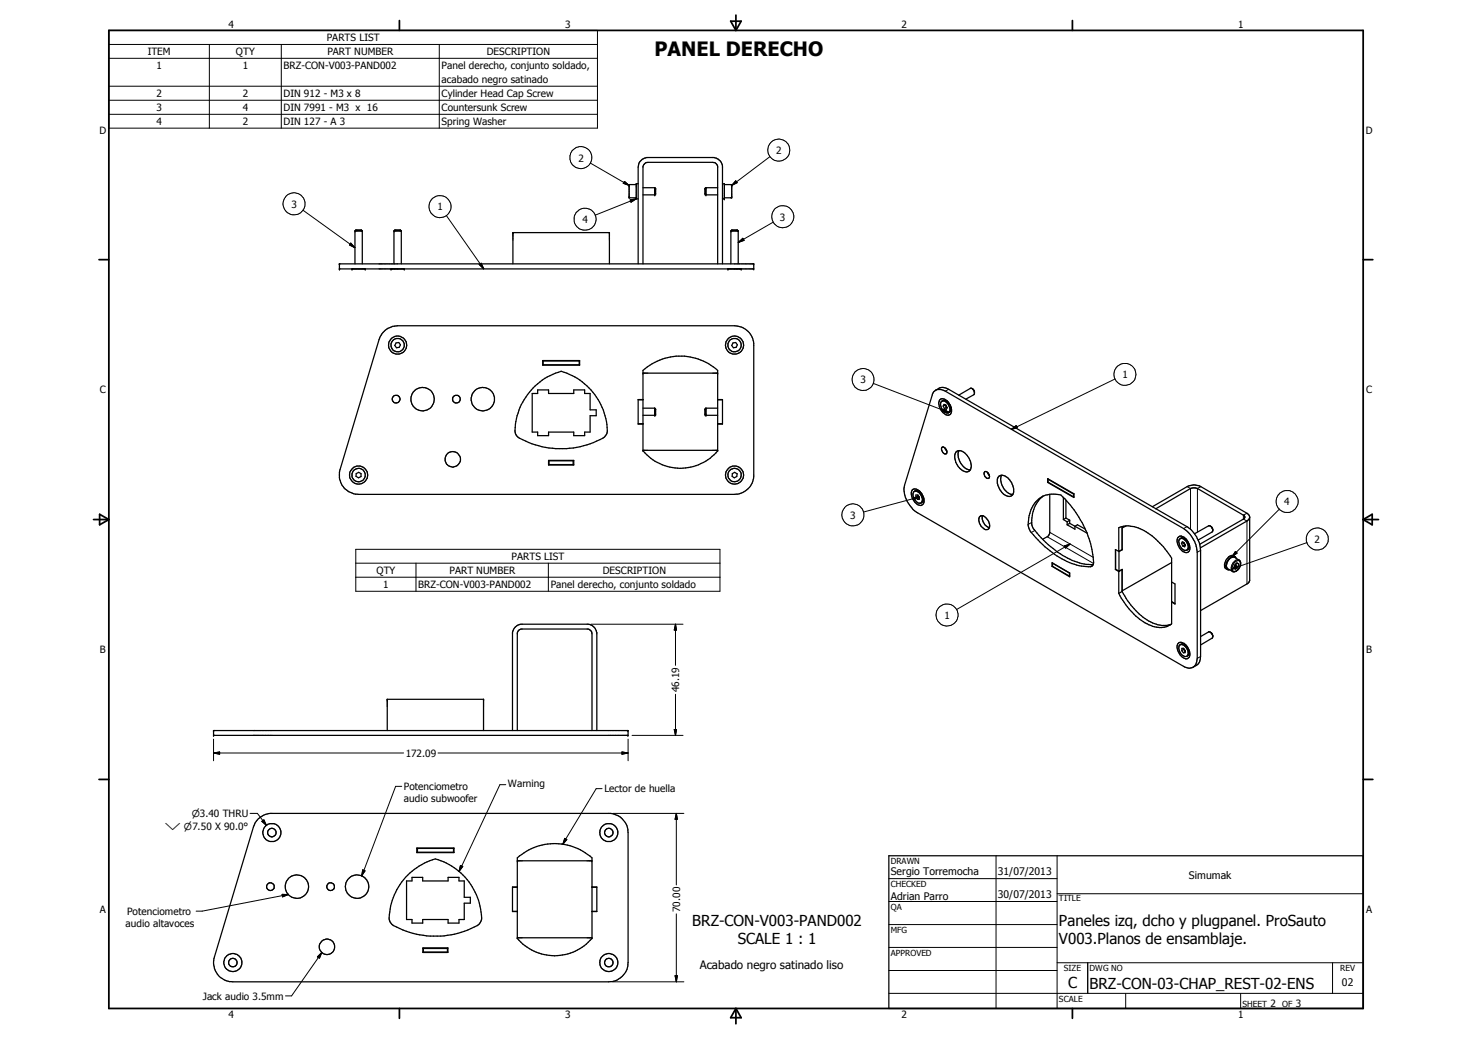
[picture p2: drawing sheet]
<svg xmlns="http://www.w3.org/2000/svg" width="297mm" height="210mm" viewBox="0 0 297 210" stroke-linecap="round" stroke-linejoin="round" font-family="sans-serif">
<g fill="none" stroke="#000" stroke-width=".25">
<path d="M127 37.4h.1M127 39.8h.1M128.4 37.3h-1.4v2.6h1.4M128.8 37.1h-.4v3h.4M129.7 37.9h2.4M129.7 39.3h2.4M132.1 37.9h.1M132.1 39.3h.1M132.1 37.9v1.4M132.1 37.9l.2 .1M132.3 39.2h.1M132.3 38h.1"/>
<path d="M132.3 38v1.2M132.3 39.2l-.2 .1M142.3 38h.1M142.3 39.2h.1M142.3 38v1.2M142.3 39.2l.1 .1M142.4 39.3h.1M142.4 37.9h.1M142.4 37.9v1.4M142.4 37.9h2.4M142.4 39.3h2.4M142.4 37.9l-.1 .1"/>
<path d="M145.8 37.1h.4v3M146.2 37.3h1.3l.2 .1M147.7 39.8h.1M147.7 37.4h.1M147.7 39.8l-.1 .1h-1.4M147.7 37.4v2.4M68.5 54.3h.1M68.5 53.3h.1M68.5 53.3v1M68.5 54.3h83.6M68.5 53.3h83.6M71 54.3h.1"/>
<path d="M71.6 46.6h1.5M71.6 46.6v6.7M71.7 46.6h.1M71.8 46.4h.1M71.8 46.4h1.1M71.8 46.4l-.2 .2M72.9 46.4h.1M72.9 46.4l.2 .2M73.1 46.6v6.7M73.7 54.3h.1M78.9 54.3h.1M79.5 46.6h1.5"/>
<path d="M79.5 46.6v6.7M79.5 46.6h.1M79.7 46.4h.1M79.7 46.4h1.1M79.7 46.4l-.2 .2M80.8 46.4h.1M80.8 46.4l.2 .2M81 46.6v6.7M81.6 54.3h.1M103.5 46.9h.1M103.5 46.9h19.5M103.5 46.9v6.4"/>
<path d="M123 46.9h.1M123 46.9v6.4M128.8 53.3v-19.6a1.92 1.92 0 0 1 1.2-1.8l.5-.1h13.6a2.14 2.14 0 0 1 1.7 1.7v19.8M129.7 53.3v-19.7a1.06 1.06 0 0 1 1-.8h13.3a.84 .84 0 0 1 .8 .8v19.7M145.8 40.1h.4M146.2 40.1h.1M146.9 54.3h.1M147.5 46.6h1.5M147.5 46.6v6.7M147.5 46.6h.1M147.7 46.4h.1M147.7 46.4h1.1"/>
<path d="M147.7 46.4l-.2 .2M148.8 46.4h.1M148.8 46.4l.2 .2M149 46.6v6.7M149.6 54.3h.1M152.1 54.3h.1M152.1 53.3h.1M152.1 53.3v1M77.3 67.1l1-.8 .9-.4 1-.2h68a3.9 3.9 0 0 1 3.9 3.6v26.9a3.9 3.9 0 0 1-3.9 3.6h-75.9a3.9 3.9 0 0 1-3.8-3.4l.1-1.6 7.9-26.3zM79.9 69.2l.6-.1 .3 .5-.2 .5-.6 .1-.3-.5zM107.4 79.4h1.1v-.7h2.2v.7h5.1v-.7h2.2v.7h1.1v3.3h1.2v1.2h-1.2v3.3h-1.1v.7h-2.2v-.7h-5.1v.7h-2.2v-.7h-1.1zM107.6 78.3l.4-.4a12.2 12.2 0 0 1 5.2-3 12.7 12.7 0 0 1 9.3 12.6 2.77 2.77 0 0 1-2.1 1.5 17.5 17.5 0 0 1-11.7 1 14 14 0 0 1-4.1-1.7l-.6-.8a12.5 12.5 0 0 1 3.6-9.2z"/>
<path d="M109.5 72.8h7.5v.9h-7.5zM109.5 73.6h7.5M109.5 72.9h7.5M109.6 72.9v.7M116.9 72.9v.7M129.7 75.3h.1M129.7 74.8a11.2 11.2 0 0 1 15.1 0v16.2a9.8 9.8 0 0 1-15.1 0zM129.7 75.3h15.1M144.8 75.3h.1M147.9 69.2l.6-.1 .3 .5-.3 .5-.5 .1-.3-.5zM188.4 79.1a1.7 1.7 0 0 1 2.4-.1l48 27.7a6.4 6.4 0 0 1 2.5 3.3l.3 1.5v21.4a1.7 1.7 0 0 1-.8 1.7 1.7 1.7 0 0 1-2-.1l-53.6-31a5.8 5.8 0 0 1-2.7-5.6zM188.8 78.8a2.04 2.04 0 0 1 2.6-.2l48.1 27.7a6.3 6.3 0 0 1 2.6 3.6"/>
<path d="M196.3 78.5l-.4-.1-2.4 1.4M196.3 78.5l.1 .2M196.3 78.5l.2 .3M196.5 78.7l.1 .4M196.5 78.9l.1 .6-.1 .2-1.6 .9M71.9 95.6l.5-.3 .5 .3v.6l-.6 .2-.5-.3zM110.7 92.9h5.1v1h-5.1zM110.7 93.8h5.1M110.7 93h5.1M110.8 93v.8M115.7 93v.8M128.8 85.5h.9"/>
<path d="M129.7 90.9h.1M129.7 82.4h2.4M129.7 83.8h2.4M129.7 80.6h-.9v5h.9M129.7 90.9h15.1M132.1 82.4h.1M132.1 83.8h.1M132.1 82.4v1.4M132.1 82.4l.2 .1M132.3 83.7h.1M132.3 82.5h.1M132.3 82.5v1.2"/>
<path d="M132.3 83.7l-.2 .1M142.3 82.5h.1M142.3 83.7h.1M142.3 82.5v1.2M142.3 83.7l.1 .1M142.4 83.8h.1M142.4 82.4h.1M142.4 82.4h2.4M142.4 83.8h2.4M142.4 82.4v1.4M142.4 82.4l-.1 .1M144.8 90.9h.1"/>
<path d="M144.8 80.6h1v5h-1M144.8 85.5h1M147.8 95.6l.4-.3 .6 .3-.1 .6-.5 .2-.5-.3zM184.4 99.3a.92 .92 0 0 1 1.4 .6 1.14 1.14 0 0 1 0 1.7l-.6-.1-.6-.6a1.6 1.6 0 0 1-.2-1.6zM184.5 99.2l.4-.2 .6 .1 .5 .6 .4 .9M185.2 99.9v.2M185.4 99.1l.4 .3M185.6 99.1l-.1 .1M185.6 99.1a.9 .9 0 0 0-.9-.4 .9 .9 0 0 0-.8 .6 2.49 2.49 0 0 0 2 2.7 1.09 1.09 0 0 0 .5-1.5M185.6 99.1l.4 .6 .4 .8M185.6 99.2v.1M189.7 80.6a1.35 1.35 0 0 1 1.9 .8 1.78 1.78 0 0 1 .1 2.3 1.44 1.44 0 0 1-1.8-.9 2.24 2.24 0 0 1-.2-2.2z"/>
<path d="M189.9 81.1a.79 .79 0 0 1 1.3 .3 1.49 1.49 0 0 1 .2 1.9 1.39 1.39 0 0 1-1.5-1 1.17 1.17 0 0 1 0-1.2zM190.1 80.9l.4-.1 .5 .1M190.3 82l.3 .5M190.3 82l.2-.4 .4 .2 .2 .5M190.7 81.7l.3 .5M190.7 81.7l-.4 .3M190.7 81.7h.1M190.7 90.4l.3 .7M190.7 90.4l-.5-.2a.92 .92 0 0 0 .7 1.4l.1-.5M191 82.2l.1 .1M191 82.2l-.4 .3M191 80.9l.3 .3"/>
<path d="M191.1 82.3l-.1 .3-.4-.1M191.2 80.9l-.2 .1M191.2 81.1a1.98 1.98 0 0 1 .7 1.4M191.2 81h.1M191.9 82.2v.7l-.5 .4M191.9 82.3h.1M192 82.3l-.1 .1M192.9 91.3a1.41 1.41 0 0 1 2.1 .4 3 3 0 0 1 .8 3.2 1.46 1.46 0 0 1-2.2-.5 3.1 3.1 0 0 1-.7-3.1zM193.5 91a3.1 3.1 0 0 0 2.3 3.8M198.7 95.2a.86 .86 0 0 1 .8 .4 .86 .86 0 0 1 0 1 .91 .91 0 0 1-.8-1.4zM199.3 95.3l.3 .7M201.6 96.1a1.93 1.93 0 0 1 2.4 1.2 2.84 2.84 0 0 1 .4 2.5 1.54 1.54 0 0 1-2.4-.7l-.7-1.4a1.65 1.65 0 0 1 .1-1.3z"/>
<path d="M202.1 95.9a3.1 3.1 0 0 0 1.6 3.7l.7 .2M211.4 97.4v-.8l5.3 3.1M211.4 97.4l5.3 3v-.7M211.5 97.3l-.1 .1M211.5 96.7v.6M211.5 97.3l5.2 3M211.5 96.7l5.2 3M211.5 96.7h.1M211.8 99.8v7.8l-.4 .7-1 .5M216.7 99.7v.6M216.7 99.7h.1M184.8 100.4l.4 .4"/>
<path d="M184.8 100.4v-.5h.4l.3 .4v.5h-.3M185.2 100.1l.3 .4M185.2 100.1l-.4 .3M185.5 100.6l-.3 .2M186.3 100.4l-.1 .9-.4 .2M186.3 100.5h.1M197.7 104.3a.98 .98 0 0 1 1.5 .5l.1 .2a1.29 1.29 0 0 1 0 1.8 1.56 1.56 0 0 1-1.6-1.2l-.2-.5zM198.2 104.1a2.2 2.2 0 0 0 1.4 2.4M209 101.3a4.7 4.7 0 0 1 5.1-1.4 20.3 20.3 0 0 1 6.5 13.9l-.3 .5a12.1 12.1 0 0 1-8.9-3.6l-1.5-1.2a7.8 7.8 0 0 1-2.3-2.9 6.7 6.7 0 0 1 1.4-5.3zM210.5 100.1a6.4 6.4 0 0 0-2.1 6.3 19.6 19.6 0 0 0 9.4 7.2l1.4 .3 1.4 .1M212.3 114.3v-.7l3.6 2.1M212.3 114.3l3.6 2.1v-.7"/>
<path d="M212.3 114.3h.1M212.4 114.3l3.4 2M212.4 113.7l3.4 2M212.4 113.7v.6M212.4 113.7h.1M214.6 104.9l.7 .4M214.6 100.4v4.5M215.1 104.6l.8 .4M215.1 104.6l-.5 .3M215.1 100.9v3.7M215.3 105.9l1.6 .9v-.6M215.3 105.3v.6"/>
<path d="M215.8 115.7v.6M215.8 115.7h.1M215.9 105v.6M215.9 105l-.6 .3M215.9 105.6l-.6 .3M215.9 105.6l1 .6M215.9 116.2l-.1 .1M216.7 100.2v.1M216.9 106.2l.5-.3 1.6 .9M216.9 106.2l2.5 1.4M225.1 114.9l.7 .5M225.1 114.9h.1"/>
<path d="M225.1 114.9l.7 .4M225.8 111.3v-4.8a6.4 6.4 0 0 1 6.3 1.4l.4 .3a19.6 19.6 0 0 1 3.9 4.4v13.3a4.3 4.3 0 0 1-4.9 0 14.3 14.3 0 0 1-5.7-6.1M225.8 111.3l-.7-.4v4M225.8 115.4v4.4M225.8 111.3h.1M225.8 111.3v4M226.4 114.9h.1M226.4 110.9v.1M226.4 119.4a14.5 14.5 0 0 0 6.2 6.3 4.8 4.8 0 0 0 3.7 .3M226.4 110.9l-.6 .4M226.4 106.3v4.7M226.4 114.9v4.5"/>
<path d="M226.4 119.4l-.6 .4M226.4 114.9l-.6 .5M226.4 111l-.6 .3M226.4 114.9l-.6 .4M227.2 106.2l-.8 .4M232.5 102.3l7.1-4.1a2.95 2.95 0 0 1 2.7 0l9.3 5.4 .5 .5 .1 13.1-.2 .4-.4 .3-9.3 5.3M233.2 102.7l7-4.1 1-.1 9.9 5.6 .1 .3-.3 .4-8.8 5.1M236.4 117.5l.7 .4v4l-.7-.4M236.4 113.5l-10 5.8M237.7 108.5a1.01 1.01 0 0 1 1.6 .3 2.24 2.24 0 0 1 .6 2.5 1.21 1.21 0 0 1-1.8-.6 2.25 2.25 0 0 1-.4-2.2zM238 108.8l.3-.1a1.68 1.68 0 0 1 1.3 2.3 1.29 1.29 0 0 1-1.6-1.3l-.1-.5zM238.2 108.7l.5-.2 .5 .3"/>
<path d="M238.4 109.7l.2-.4 .4 .3 .2 .5-.1 .3-.4-.2M238.4 109.7l.3 .5M238.8 109.5h.1M238.8 109.5l-.4 .2M238.8 109.5l.2 .4M239 109.9l.1 .1M239 109.9h.1M239 108.7l.4 .2M239.1 110h.1M239.1 110l-.4 .2M239.1 108.7h.1M239.2 108.8l.5 .5 .3 .9"/>
<path d="M239.3 108.8h-.1M240 109.9l-.1 .8-.4 .3M240 110v.1M240.1 110.1l-.1 .1M242.1 109.9l.2 1.2v21.4a2.05 2.05 0 0 1-.8 1.8l-.8 .4M244.2 106.2l.2 .1M244.4 106.3l-.5-.2-2.9 1.6M244.4 106.3l.3 .6M244.4 106.3a.8 .8 0 0 1 .2 1.1l-2.8 1.6M247.1 114.3h.2M247.1 114.3l.1 .3 .5 .3M247.3 114.2l-.2 .1"/>
<path d="M247.3 114.3l.3 .6 .5 .1M247.5 114.1l-.2 .1M247.5 114.2l-.2 .1M248.2 112.7l.5-.3 .4 .1 1.1 .7 .2 .7a1.83 1.83 0 0 1-1.3 1.5h-.3l-1-.6a1.5 1.5 0 0 1 .4-2.1zM249.1 114l.5-.4 .4 .2-.2 .6-.5 .5-.3-.2zM249.2 112.4a1.29 1.29 0 0 0-1.9 .9l-.2 .9h.2M249.4 114.2l.4 .2M249.4 114.2l-.4 .2M249.4 113.8v.4M249.5 112.7a.81 .81 0 0 0-.8-.4 .81 .81 0 0 0-.7 .4l-.4 .7-.3 .8M252.2 104.4l-.6 .8-9.4 5.4M236.4 121.5l.7 .3"/>
<path d="M236.5 121.5h-.1M237.7 129.9a1.21 1.21 0 0 1 1.8 .5 1.73 1.73 0 0 1 .1 2.5 2.06 2.06 0 0 1-2-1.8l-.1-.8zM238 130.3l.2-.2a1.33 1.33 0 0 1 1.4 1 1.01 1.01 0 0 1-.3 1.4 1.8 1.8 0 0 1-1.3-2.2zM238.2 130.1l.6-.1 .4 .2M238.5 131.3v-.4h.3l.4 .4-.1 .4h-.3M238.5 131.3l.3 .4M238.8 131.1l.4 .4M238.8 131.1l-.3 .2M238.9 130.9l-.1 .2M239 130.1l.4 .2M239.1 130.1h.1M239.2 131.5l-.4 .2"/>
<path d="M239.2 130.2l.7 .9 .1 .6M239.3 130.2h-.1M240 131.3l-.1 .8-.4 .4M240 131.4v.1M240.1 131.5l-.1 .1M242.3 128.5l1.6-1a.85 .85 0 0 1 .7 1.3l-2.3 1.4M244.2 127.6l.3 .2 .2 .6M43.1 148.4h.1M43.1 147.4h.1M43.1 147.4v1M43.1 147.4h83.6v1h-83.6M78.1 141.1h.1"/>
<path d="M78.1 141.1h19.5M78.1 141.1v6.3M97.6 141.1h.1M97.6 141.1v6.3M103.4 147.4v-19.7a2.03 2.03 0 0 1 1.7-1.7h13.6a2.01 2.01 0 0 1 1.7 1.7v19.7M104.4 147.4v-19.6l.2-.5 .6-.3h13.6a.96 .96 0 0 1 .7 .9v19.5M126.7 148.4h.1M126.7 147.4h.1M52.2 165.2l1.1-.7 1.2-.3h68.7a3.9 3.9 0 0 1 3.5 3.8v26.3a3.9 3.9 0 0 1-3.9 3.9h-75.8a3.9 3.9 0 0 1-3.7-5l7.8-26.3 .4-.9zM81.8 177.1a13.5 13.5 0 0 1 6-3.7 12.7 12.7 0 0 1 9.4 12.3l-.6 .9a16.4 16.4 0 0 1-6.3 2.2 16.6 16.6 0 0 1-7.7-.6l-3.2-1.4a2 2 0 0 1-.8-2.1 13.4 13.4 0 0 1 3.2-7.6zM82 177.8h1.1v-.7h2.2v.7h5.1v-.7h2.2v.7h1.1v3.3h1.2v1.2h-1.2v3.3h-1.1v.7h-2.2v-.7h-5.1v.7h-2.2v-.7h-1.1zM84.1 171.2h7.5v.9h-7.5z"/>
<path d="M84.1 172h7.5M84.1 171.2h7.5M84.2 171.2v.8M91.5 171.2v.8M103.4 179.1h1M104.4 173.7h.1M104.4 179h-1v5h1M104.4 173.1a11.3 11.3 0 0 1 15.1 0v16.3a9.8 9.8 0 0 1-15.1 0zM104.4 173.7h15.1M119.4 173.7h.1M119.5 179h.9v5h-.9M119.5 179.1h.9"/>
<path d="M179.4 172.7h95.7v30.8h-95.7zM85.3 191.3h5.1v.9h-5.1zM85.3 192.2h5.1M85.3 191.4h5.1M85.4 191.4v.8M90.3 191.4v.8M103.4 183.9h1M104.4 189.3h.1M104.4 189.3h15.1M119.4 189.3h.1M119.5 183.9h.9"/>
<circle cx="80.2" cy="69.7" r="1.81"/>
<circle cx="80.3" cy="69.6" r="1.35"/>
<circle cx="148.2" cy="69.7" r="1.35"/>
<circle cx="148.2" cy="69.6" r="1.83"/>
<circle cx="72.4" cy="95.9" r="1.83"/>
<circle cx="72.4" cy="95.9" r="1.36"/>
<circle cx="79.9" cy="80.5" r=".77"/>
<circle cx="85.3" cy="80.5" r="2.35"/>
<circle cx="91.4" cy="92.7" r="1.55"/>
<circle cx="92.1" cy="80.6" r=".78"/>
<circle cx="97.4" cy="80.6" r="2.35"/>
<circle cx="148.2" cy="95.9" r="1.82"/>
<circle cx="148.2" cy="95.9" r="1.35"/>
<circle cx="54.6" cy="178.9" r=".78"/>
<circle cx="54.9" cy="168" r="1.83"/>
<circle cx="54.9" cy="168" r=".86"/>
<circle cx="59.9" cy="179" r="2.35"/>
<circle cx="66.7" cy="179" r=".76"/>
<circle cx="72.1" cy="179" r="2.36"/>
<circle cx="122.8" cy="168" r=".86"/>
<circle cx="122.8" cy="168" r="1.83"/>
<circle cx="47" cy="194.3" r=".86"/>
<circle cx="47" cy="194.3" r="1.83"/>
<circle cx="66" cy="191.1" r="1.57"/>
<circle cx="122.8" cy="194.3" r=".86"/>
<circle cx="122.9" cy="194.3" r="1.81"/>
</g>
<g fill="none" stroke="#000" stroke-width=".2">
<path d="M22 6.1h98.6v19.8h-98.6zM22 9h98.6M22 11.8h98.6M22 17.4h98.6M42.2 9v16.9M56.8 9v16.9M88.6 9v16.9M22 20.2h98.6M22 23.1h98.6M119.2 32.9l7.8 4.5M126 36.6l1 .8-1.2-.4zM148.5 36.5l.3 .4-1.1 .5z"/>
<path d="M155.4 31.6l-7.7 5.8M61.1 42.4l10.5 7.6M70.8 49.1l.8 .9-1.1-.6zM90.1 43.5l7.5 10.8M96.7 53.4l.4-.3 .5 1.2zM127.2 40.3l1.2-.2-1.1 .7zM128.4 40.1l-8.3 3.3M149 48.9l.9-.8 .3 .4zM156 44.8l-7 4.1M176.2 77.4l15.3 5.8M191.4 78.6l-.6 .4M225 76.5l-20.9 10.2"/>
<path d="M190.5 82.6l1 .6-1.2-.1zM204.1 86.7l1-.8 .2 .5zM239.6 98.2l.6 .4v8.2M242.3 98.2l-.7 .4v8.8M71.8 110.9h73.5v8.4h-73.5zM71.8 113.7h73.5M71.8 116.5h73.5M83.9 113.7v5.6M110.7 113.7v5.6M184.3 100.4l1.2-.1-1.1 .6zM185.5 100.3l-11.2 3M208.2 105.5l-.7 .3"/>
<path d="M208.8 107.1l-.7 .4M211.3 108.3l9.3 5.4M211.8 107.4l8.8 5.1M214.8 110.2l1.1-.4-.9 .8zM215.9 109.8l-22.9 13.2M220.5 114.1l-.5 .3M239.5 106.3l-.7 .4M242.3 111.1l-.7 .4M248.5 114.9l1-.6 .1 .4zM249 113.7a.68 .68 0 0 1 .7-.6 .68 .68 0 0 1 .6 .6l-.2 .8a1.05 1.05 0 0 1-1.4 .7l-.1-.7zM249.3 111.3l.3 .3-1 .8zM250 113a1.37 1.37 0 0 0-1.5 1.5v.4l.2 .4"/>
<path d="M251.6 103.6l-.7 .4v.8l.7 .4v12.7M258.1 102.8l-9.5 9.6M263.7 109.5l-15.2 5.4M119.2 126h18.6M136.3 126l.2 1.2h-.4zM136.3 126v8.3M242.3 132.5l-.7 .4M43.1 152l1.2-.2v.4zM43.1 152h38.3M43.1 149.2v4.3M81.1 158.7h-1.3l-6.8 18.1M88.4 152h38.3"/>
<path d="M102.1 158.4h-1.2l-8.3 17.5M121.5 159.2h-1.2l-6.7 11.2M125.5 151.8l1.2 .2-1.2 .2zM126.7 149.2v4.3M127.5 148.4h10.3M136.1 147.2h.4l-.2 1.2zM136.3 140.1v8.3M50.5 164.2h1.4l1.9 2.4M52.8 165.8l.5-.3 .5 1.1zM73.2 175.6l.5 .2-.7 1zM92.9 174.7l.5 .2-.8 1zM114 169.2l.4 .3-.8 .9z"/>
<path d="M123.7 164.2h14.3M136.5 164.2l.2 1.2h-.5zM136.5 164.2v14.4M179.4 177.3h33.9M201 172.7v30.8M213.3 172.7v30.8M56.9 180.5l1.3 .1-1.2 .4zM58.2 180.6l-17.4 3.3h-1.2M64 193.1l.9-.9-.4 1.2zM64.9 192.2l-6.1 8.8h-1.2M64.9 192.2l-.4 1.2-.5-.3zM123.7 198.2h14.3"/>
<path d="M136.2 196.9h.5l-.2 1.3zM136.5 184.4v13.8M179.4 181.9h33.9M179.4 186.6h33.9M179.4 191.2h33.9M179.4 195.9h33.9M213.3 194.3h61.8M213.3 180.4h61.8M219.5 194.3v6.2M268.9 194.3v6.2M179.4 200.5h95.7M227.2 200.5v3"/>
<path d="M250.4 200.5v3"/>
<circle cx="117.2" cy="31.8" r="2.21"/>
<circle cx="157.2" cy="30.3" r="2.23"/>
<circle cx="59.3" cy="41.1" r="2.22"/>
<circle cx="88.8" cy="41.7" r="2.23"/>
<circle cx="118.1" cy="44.3" r="2.23"/>
<circle cx="158" cy="43.7" r="2.22"/>
<circle cx="174.2" cy="76.6" r="2.21"/>
<circle cx="227" cy="75.6" r="2.22"/>
<circle cx="172.1" cy="103.9" r="2.23"/>
<circle cx="259.7" cy="101.2" r="2.22"/>
<circle cx="265.8" cy="108.8" r="2.22"/>
<circle cx="191.1" cy="124.1" r="2.24"/>
</g>
<g fill="none" stroke="#000" stroke-width=".35">
<path d="M22 6.1h253.1v197.4h-253.1zM80.6 4.1v2M147.4 4.3h2.2l-1.1 1.8zM148.5 3v3.1M216.4 4.1v2M20 52.4h2M275.1 52.4h1.9M18.9 104.9h3.1M20.1 103.8l1.9 1.1-1.9 1zM275.1 104.9h3.1M275.1 104.9l1.8-1.1v2.1zM20 157.3h2"/>
<path d="M275.1 157.3h1.9M80.6 203.5v2M148.5 203.5v3.1M148.5 203.5l1.1 1.9h-2.2zM216.4 203.5v2"/>
</g>
<g fill="#000">
<path d="M126 36.6l1 .8-1.2-.4zM148.5 36.5l.3 .4-1.1 .5zM70.8 49.1l.8 .9-1.1-.6zM96.7 53.4l.4-.3 .5 1.2zM127.2 40.3l1.2-.2-1.1 .7zM149 48.9l.9-.8 .3 .4zM190.5 82.6l1 .6-1.2-.1zM204.1 86.7l1-.8 .2 .5zM184.3 100.4l1.2-.1-1.1 .6zM214.8 110.2l1.1-.4-.9 .8zM249.3 111.3l.3 .3-1 .8zM248.5 114.9l1-.6 .1 .4z"/>
<path d="M136.3 126l.2 1.2h-.4zM43.1 152l1.2-.2v.4zM125.5 151.8l1.2 .2-1.2 .2zM136.1 147.2h.4l-.2 1.2zM52.8 165.8l.5-.3 .5 1.1zM73.2 175.6l.5 .2-.7 1zM92.9 174.7l.5 .2-.8 1zM114 169.2l.4 .3-.8 .9zM136.5 164.2l.2 1.2h-.5zM56.9 180.5l1.3 .1-1.2 .4zM64 193.1l.9-.9-.4 1.2zM136.2 196.9h.5l-.2 1.3z"/>
</g>
<text font-size="4" x="132.1" y="11.3">PANEL DERECHO</text>
<g font-size="3">
<text x="139.7" y="186.9">BRZ-CON-V003-PAND002</text>
<text x="148.9" y="190.6">SCALE 1 : 1</text>
<text x="213.7" y="186.9">Paneles izq, dcho y plugpanel. ProSauto</text>
<text x="213.7" y="190.5">V003.Planos de ensamblaje.</text>
<text x="215.5" y="199.4">C</text>
<text x="219.9" y="199.6">BRZ-CON-03-CHAP_REST-02-ENS</text>
</g>
<text font-size="2.3" x="141.2" y="195.7">Acabado negro satinado liso</text>
<g font-size="2.1">
<text x="179.7" y="176.5">Sergio Torremocha</text>
<text x="201.4" y="176.6">31/07/2013</text>
<text x="239.9" y="177.3">Simumak</text>
<text x="179.7" y="181.6">Adrian Parro</text>
<text x="201.4" y="181.3">30/07/2013</text>
<text x="270.8" y="199.1">02</text>
</g>
<g font-size="2">
<text x="46.1" y="5.7">4</text>
<text x="114" y="5.7">3</text>
<text x="181.9" y="5.7">2</text>
<text x="249.8" y="5.7">1</text>
<text x="29.8" y="11.1">ITEM</text>
<text x="47.6" y="11.1">QTY</text>
<text x="66" y="8.3">PARTS LIST</text>
<text x="66.1" y="11.1">PART NUMBER</text>
<text x="98.3" y="11.1">DESCRIPTION</text>
<text x="31.6" y="14">1</text>
<text x="49" y="14">1</text>
<text x="57.2" y="14">BRZ-CON-V003-PAND002</text>
<text x="89.1" y="14">Panel derecho, conjunto soldado,</text>
<text x="89.1" y="16.8">acabado negro satinado</text>
<text x="31.6" y="19.6">2</text>
<text x="31.6" y="22.4">3</text>
<text x="49" y="19.6">2</text>
<text x="49" y="22.4">4</text>
<text x="57.2" y="19.6">DIN 912 - M3 x 8</text>
<text x="57.2" y="22.4">DIN 7991 - M3 x 16</text>
<text x="89.1" y="19.6">Cylinder Head Cap Screw</text>
<text x="89.1" y="22.4">Countersunk Screw</text>
<text x="20.1" y="27">D</text>
<text x="31.6" y="25.2">4</text>
<text x="49" y="25.3">2</text>
<text x="57.2" y="25.3">DIN 127 - A 3</text>
<text x="89.1" y="25.3">Spring Washer</text>
<text x="275.6" y="27">D</text>
<text x="116.7" y="32.6">2</text>
<text x="156.6" y="31.1">2</text>
<text x="58.8" y="42">3</text>
<text x="88.3" y="42.5">1</text>
<text x="117.6" y="45">4</text>
<text x="157.4" y="44.5">3</text>
<text x="173.6" y="77.4">3</text>
<text x="226.5" y="76.3">1</text>
<text x="20.1" y="79.4">C</text>
<text x="275.7" y="79.4">C</text>
<text x="259.2" y="102">4</text>
<text x="171.6" y="104.7">3</text>
<text x="103.2" y="113">PARTS LIST</text>
<text x="265.3" y="109.6">2</text>
<text x="76" y="115.9">QTY</text>
<text x="77.3" y="118.7">1</text>
<text x="84.4" y="118.7">BRZ-CON-V003-PAND002</text>
<text x="90.7" y="115.8">PART NUMBER</text>
<text x="111.1" y="118.7">Panel derecho, conjunto soldado</text>
<text x="121.6" y="115.9">DESCRIPTION</text>
<text x="190.6" y="124.9">1</text>
<text x="20.1" y="131.8">B</text>
<text x="275.7" y="131.8">B</text>
<text x="137.1" y="139.7" transform="rotate(-90 137.1 139.7)">46.19</text>
<text x="81.9" y="152.7">172.09</text>
<text x="81.5" y="159.4">Potenciometro</text>
<text x="81.5" y="161.9">audio subwoofer</text>
<text x="102.5" y="158.9">Warning</text>
<text x="122" y="159.9">Lector de huella</text>
<text x="20.1" y="184.2">A</text>
<text x="25.7" y="184.6">Potenciometro</text>
<text x="137.2" y="184.1" transform="rotate(-90 137.2 184.1)">70.00</text>
<text x="275.7" y="184.2">A</text>
<text x="25.4" y="187.1">audio altavoces</text>
<text x="40.9" y="201.8">Jack audio 3.5mm</text>
<text x="256.4" y="203.2">2</text>
<text x="261.5" y="203.2">3</text>
<text x="46.1" y="205.5">4</text>
<text x="114" y="205.5">3</text>
<text x="181.9" y="205.5">2</text>
<text x="249.8" y="205.5">1</text>
</g>
<g font-size="1.9">
<text x="33.3" y="167.5">w n7.50 X 90.0°</text>
<text x="38.7" y="164.9">n3.40 THRU</text>
</g>
<g font-size="1.7">
<text x="179.7" y="174.3">DRAWN</text>
<text x="179.7" y="179">CHECKED</text>
<text x="179.7" y="183.6">QA</text>
<text x="213.7" y="181.9">TITLE</text>
<text x="179.7" y="188.3">MFG</text>
<text x="179.7" y="192.9">APPROVED</text>
<text x="214.7" y="195.9">SIZE</text>
<text x="219.9" y="196">DWG NO</text>
<text x="270.5" y="195.9">REV</text>
<text x="213.7" y="202.1">SCALE</text>
<text x="250.7" y="203.2">SHEET</text>
<text x="258.7" y="203.2">OF</text>
</g>
</svg>
